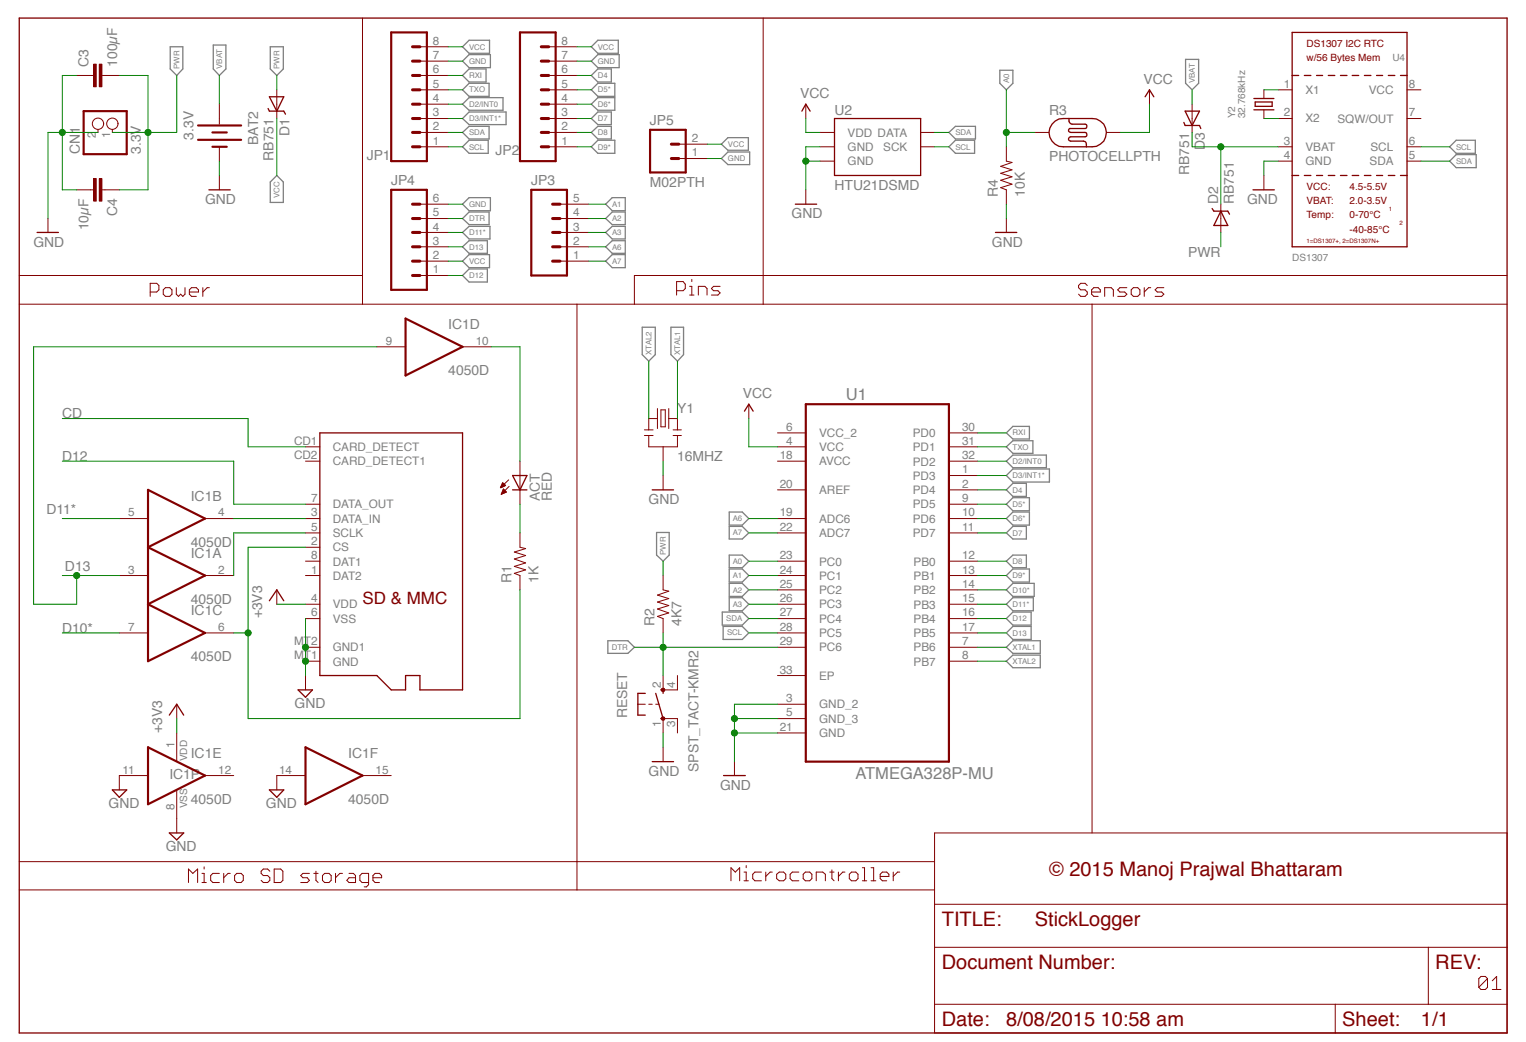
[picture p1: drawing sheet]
<svg xmlns="http://www.w3.org/2000/svg" width="297mm" height="203mm" viewBox="0 0 297 203" stroke-linecap="round" stroke-linejoin="round" font-family="sans-serif">
<g fill="none" stroke="#808080" stroke-width=".25">
<path d="M33.1 9.1h2.5v4.3l-1.2 1.3-1.3-1.3zM41.5 8.8h2.5v4.6l-1.3 1.3-1.2-1.3zM52.6 9.1h2.5v4.3l-1.2 1.3-1.3-1.3zM90 11.9l1.3-1.3h4.1v2.6h-4.1zM90 9.1l1.3-1.3h4v2.6h-4zM90 17.5l1.3-1.3h3.9v2.6h-3.9zM91.3 13.4h3.3v2.6h-3.3l-1.3-1.3zM115.1 11.9l1.3-1.3h4.1v2.6h-4.1zM115.1 9.1l1.3-1.3h3.9v2.6h-3.9zM115.1 17.5l1.3-1.3h3.3v2.6h-3.3zM116.4 13.4h2.6v2.6h-2.6l-1.3-1.3zM194.6 13.7h2.5v2.5l-1.2 1.3-1.3-1.3z"/>
<path d="M230.7 11.6h2.6v4.6l-1.3 1.3-1.3-1.3zM53.9 34.2l1.2 1.2v4h-2.5v-4zM90 39.8l1.3-1.3h4.1v2.5h-4.1zM90 25.8l1.3-1.2h3.9v2.5h-3.9zM90 23.1l1.3-1.3h7.2v2.5h-7.2zM90 20.3l1.3-1.3h6.6v2.5h-6.6zM91.3 27.3h3.7v2.6h-3.7l-1.3-1.3zM115.1 23.1l1.3-1.3h2.6v2.5h-2.6zM115.1 25.8l1.3-1.2h2.6v2.5h-2.6zM115.1 20.3l1.3-1.3h3.3v2.5h-3.3zM116.4 27.3h3.3v2.6h-3.3l-1.3-1.3zM117.9 39.8l1.2-1.3h2.6v2.5h-2.6z"/>
<path d="M140.4 30.9l1.3-1.3h4.2v2.5h-4.2zM140.4 28.1l1.3-1.3h3.9v2.5h-3.9zM184.7 25.8l1.2-1.2h3.9v2.5h-3.9zM185.9 27.3h3.8v2.6h-3.8l-1.2-1.3zM282.1 31.4l1.3-1.3h3.9v2.5h-3.9zM283.4 27.3h3.7v2.6h-3.7l-1.3-1.3zM90 48.1l1.3-1.2h3.5v2.4h-3.5zM90 45.3l1.3-1.2h4.1v2.4h-4.1zM90 53.6l1.3-1.2h3.5v2.5h-3.5zM90 42.6l1.3-1.3h3.9v2.4h-3.9zM91.3 49.6h4v2.5h-4l-1.3-1.3zM117.9 45.3l1.2-1.2h2.6v2.4h-2.6z"/>
<path d="M117.9 42.6l1.2-1.3h2.6v2.4h-2.6zM117.9 48.1l1.2-1.2h2.6v2.4h-2.6zM117.9 50.8l1.2-1.2h2.6v2.5h-2.6zM125 63.7h2.5v5.4l-1.2 1.2-1.3-1.2zM130.6 63.7h2.4v5.4l-1.2 1.2-1.2-1.2zM141.9 99.7h2.6l1.2 1.3-1.2 1.2h-2.6zM195.9 89.8l1.2-1.2h6.5v2.5h-6.5zM195.9 84.3l1.2-1.3h3.2v2.5h-3.2zM195.9 87l1.2-1.2h3.9v2.5h-3.9zM195.9 92.6l1.2-1.3h7.1v2.6h-7.1zM195.9 95.4l1.2-1.3h2.6v2.6h-2.6zM195.9 98.2l1.2-1.3h3.2v2.5h-3.2z"/>
<path d="M127.8 103.7h2.4v4.4l-1.1 1.2-1.3-1.2zM140.6 119.2h3.9l1.2 1.2-1.2 1.3h-3.9zM141.9 110.8h2.6l1.2 1.3-1.2 1.2h-2.6zM141.9 102.5h2.6l1.2 1.3-1.2 1.1h-2.6zM141.9 108.1h2.6l1.2 1.2-1.2 1.2h-2.6zM141.9 113.6h2.6l1.2 1.3-1.2 1.2h-2.6zM141.9 116.4h2.6l1.2 1.2-1.2 1.3h-2.6zM195.9 101l1.2-1.3h3.2v2.5h-3.2zM195.9 112.1l1.2-1.3h3.2v2.5h-3.2zM195.9 103.8l1.2-1.3h2.6v2.4h-2.6zM195.9 117.6l1.2-1.2h4v2.5h-4zM195.9 114.9l1.2-1.3h4.2v2.5h-4.2z"/>
<path d="M195.9 109.3l1.2-1.2h2.6v2.4h-2.6zM118.3 124.8h3.9l1.3 1.2-1.3 1.2h-3.9zM140.7 122h3.8l1.2 1.2-1.2 1.3h-3.8zM195.9 128.7l1.2-1.1h5.4v2.4h-5.4zM195.9 126l1.2-1.2h5.4v2.4h-5.4zM195.9 120.4l1.2-1.2h3.6v2.5h-3.6zM195.9 123.2l1.2-1.2h3.6v2.5h-3.6z"/>
</g>
<g fill="none" stroke="#820000" stroke-width=".19">
<path d="M17.6 14.7h.6M19.9 14.7h.5M70.5 3.5v55.7M148.5 3.5v55.7M3.7 53.6h66.8M3.7 59.2h289.6M29.2 56.9h1.3l.4-.5v-.8l-.4-.4h-1.3v2.5M32.2 56h.8l.5 .4v.9l-.5 .4h-.8l-.4-.4v-.9zM34.3 56v1.3l.4 .4 .5-.4 .4 .4 .4-.4v-1.3M36.9 56.9h1.7v-.5l-.4-.4h-.9l-.4 .4v.9l.4 .4h.9M39.5 56v1.7M40.7 56h-.4l-.8 .9"/>
<path d="M112.3 59.2v114.1M131.7 56.6h1.2l.5-.4v-.9l-.5-.5h-1.2v2.7M134.2 55.8h.4v1.7M134.2 57.5h.9M134.6 54.4v.4M135.9 57.5v-1.7h1.3l.4 .4v1.3M140.1 55.8h-1.2l-.4 .4 .4 .4h.8l.4 .4-.4 .5h-1.2M211.6 55.6l-.4-.4h-.9l-.4 .4v.4l.4 .4h.9l.4 .5v.4l-.4 .4h-.9l-.4-.4M212.4 56.9h1.7v-.5l-.4-.4h-.8l-.5 .4v.9l.5 .4h.8M212.5 59.2v103M215 57.7v-1.7h1.3l.4 .4v1.3M219.3 56h-1.3l-.5 .4 .5 .5h.9l.4 .4-.4 .4h-1.4"/>
<path d="M220.2 56.4l.4-.4h.8l.4 .4v.9l-.4 .4h-.8l-.4-.4zM222.7 56v1.7M224 56h-.5l-.8 .9M226.5 56h-1.3l-.4 .4 .4 .5h.9l.4 .4-.4 .4h-1.3M293.3 53.6h-169.8v5.6M128 79.5v3.9M128.6 79.8h.9v3.3h-.9zM130.2 79.5v3.9M145.7 78.7v2.8M125.4 83.7h1.7M125.4 84.8h1.7M126.3 84.8v2.2h5.5v-2.2"/>
<path d="M128 81.5h-1.7v2.2M129.1 87v2.8M129.1 92.6v2.8M130.2 81.5h1.6v2.2M131 83.7h1.6M131 84.8h1.6M151.3 84.3h5.5M151.3 87h5.5M151.3 89.8h5.5M151.3 95.4h5.5M184.7 84.3h5.6M184.7 87h5.6"/>
<path d="M184.7 89.8h5.6M184.7 95.4h5.6M184.7 92.6h5.6M184.7 98.2h5.6M151.3 101h5.5M151.3 103.8h5.5M151.3 109.3h5.5M151.3 112.1h5.5M151.3 114.9h5.5M151.3 117.6h5.5M184.7 101h5.6M184.7 103.8h5.6"/>
<path d="M184.7 109.3h5.6M184.7 112.1h5.6M184.7 114.9h5.6M184.7 117.6h5.6M151.3 120.4h5.5M151.3 123.2h5.5M151.3 126h5.5M151.3 131.5h5.5M151.3 137.1h5.5M151.3 139.9h5.5M184.7 120.4h5.6M184.7 123.2h5.6"/>
<path d="M184.7 126h5.6M184.7 128.7h5.6M151.3 142.7h5.5M3.7 167.8h178.2M3.7 173.3h178.2M36.7 171.8v-2.6l.8 .9 1-.9v2.6M39.3 170.1h.4v1.7M39.3 171.8h.9M39.7 168.8v.4M42.7 170.1h-1.3l-.4 .4v.9l.4 .4h1.3M43.5 170.1v1.7M44.8 170.1h-.4l-.9 .8"/>
<path d="M46.1 170.1h.8l.4 .4v.9l-.4 .4h-.8l-.4-.4v-.9zM52.5 169.6l-.4-.4h-.9l-.4 .4v.5l.4 .4h.9l.4 .4v.5l-.4 .4h-.9l-.4-.4M53.4 169.2h1.2l.5 .4v1.8l-.5 .4h-1.2zM60.2 170.1h-1.3l-.4 .4 .4 .4h.9l.4 .5-.4 .4h-1.3M61.1 170.1h.8M61.5 169.6v1.8l.4 .4M63.2 170.1h.8l.5 .4v.9l-.5 .4h-.8l-.4-.4v-.9zM65.3 170.1v1.7M66.7 170.1h-.6l-.8 .8M67.9 170.1h.9l.4 .4v1.3h-1.3l-.4-.4 .4-.5h1.3M71.7 171.8h-1.2l-.5-.4v-.9l.5-.4h1.2v2.2l-.4 .4h-.4M72.6 170.9h1.7v-.4l-.4-.4h-.9l-.4 .4v.9l.4 .4h.9"/>
<path d="M142.3 171.5v-2.5l.8 .8 .9-.8v2.5M144.8 169.8h.4v1.7M144.8 171.5h.8M145.2 168.5v.5M148.2 169.8h-1.3l-.4 .4v.9l.4 .4h1.3M149 169.8v1.7M150.3 169.8h-.4l-.9 .9M151.2 170.2l.5-.4h.8l.4 .4v.9l-.4 .4h-.8l-.5-.4zM155.5 169.8h-1.3l-.4 .4v.9l.4 .4h1.3M156.7 169.8h.9l.4 .4v.9l-.4 .4h-.9l-.4-.4v-.9zM158.9 171.5v-1.7h1.2l.5 .4v1.3M161.5 169.8h.8"/>
<path d="M161.9 169.4v1.7l.4 .4M163.2 169.8v1.7M164.4 169.8h-.4l-.8 .9M165.7 169.8h.9l.4 .4v.9l-.4 .4h-.9l-.4-.4v-.9zM167.8 171.5h.9M167.8 169h.5v2.5M169.5 171.5h1M169.5 169h.5v2.5M171.3 170.7h1.7v-.5l-.4-.4h-.9l-.4 .4v.9l.4 .4h.9M173.8 169.8v1.7M175.1 169.8h-.4l-.9 .9M289.5 190.5l-.4-.4h-.9l-.4 .4v1.7"/>
<path d="M289.5 190.5v1.7l-.4 .5h-.9l-.4-.5M289.5 190.5l-1.7 1.7M290.4 192.7h1.7M290.4 191l.9-.9v2.6"/>
</g>
<path d="M156.8 78.7h27.9v69.6h-27.9z" fill="none" stroke="#820000" stroke-width=".42"/>
<path d="M126.9 95.4h4.2M144.9 80.1l.8-1.4 .9 1.4" fill="none" stroke="#820000" stroke-width=".25"/>
<path d="M19.3 12.5h.5v4.4h-.5z" fill="#820000"/>
<path d="M19.3 12.5h.5v4.4h-.5z" fill="none" stroke="#820000" stroke-width=".19"/>
<path d="M18.2 12.5h.5v4.4h-.5z" fill="#820000"/>
<path d="M14.9 14.7h2.7M18.2 12.5h.5v4.4h-.5zM20.4 14.7h2.8M17.6 37h.6M19.9 37h.5" fill="none" stroke="#820000" stroke-width=".19"/>
<path d="M18.2 34.7h.5v4.4h-.5z" fill="#820000"/>
<path d="M18.2 34.8h.5v4.4h-.5z" fill="none" stroke="#820000" stroke-width=".19"/>
<path d="M19.3 34.7h.5v4.4h-.5z" fill="#820000"/>
<g fill="none" stroke="#820000" stroke-width=".19">
<path d="M246 17.5v1.7M248.8 17.5h2.7M273.8 17.5h2.7M14.9 37h2.7M19.3 34.8h.5v4.4h-.5zM20.4 37h2.8M246 21.4v1.7M246 34.2v2.8M248.8 23.1h2.7M248.8 28.6h2.7M248.8 31.4h2.7M273.8 23.1h2.7"/>
<path d="M273.8 28.6h2.7M273.8 31.4h2.7M9.3 42.6v2.7M73.3 67.5h5.6M90 67.5h5.6M59.5 98.2h2.8M59.5 87h2.8M59.5 89.8h2.8M97.5 95h.1M97.5 94.9h.2M97.5 94.8h.4M97.6 94.7h.5"/>
<path d="M97.6 94.6h.6M97.6 96.2h.1M97.6 94.5h.8M97.6 94.5h.7M97.6 96.1h.2M97.6 96.1h.4M97.7 94.4h.5M97.7 94.3h.4M97.7 94.2h.4M97.7 96h.5M97.7 95.9h.7M97.7 95.8h.8"/>
<path d="M97.8 94l-.4 1M97.8 94l.6 .5M97.8 94.1h.2M97.8 94h.1M97.8 95.7h.6M97.8 95.6h.5M97.9 95.6h.3M97.9 95.5h.2M97.9 95.4h.2M98 95.2l.6 .6-1 .4zM98 95.3h.1M98.4 94.5l-1 .5"/>
<path d="M99 93.4l-1.6 1.6M99.1 94.7l-1.5 1.5M101.2 89.8v8.4M23.2 112.1h5.6M23.2 101h5.6M39.9 112.1h5.6M39.9 101h5.6M53.9 114.9v2.7M59.5 112.1h2.8M59.5 101h2.8M59.5 106.6h2.8M59.5 117.6h2.8"/>
<path d="M59.5 103.8h2.8M59.5 109.3h2.8M101.2 103.8v2.8l1.1 .2-2.2 .7 2.2 .7-2.2 .6 2.2 .8-2.2 .7 2.2 .7-2.2 .6 1.1 .5v2.8M129.1 112.1v2.8l1.1 .2-2.2 .8 2.2 .6-2.2 .7 2.2 .7-2.2 .7 2.2 .7-2.2 .7 1.1 .4v2.8M23.2 123.2h5.6M34.4 137.1v2.8M39.9 123.2h5.6M59.5 120.4h2.8M59.5 128.7h2.8M59.5 126h2.8M59.5 131.5v2.8M124.1 137.1h1.5"/>
<path d="M126.3 137.1h.6M127.6 137.1h.7M129.1 134.3h2.7M129.1 139.9h2.7M28.8 151h-5.6v2.8M34.4 142.7v5.6M34.4 153.8v8.4M39.9 151h5.6M59.5 151h-5.6v2.8M70.5 151h5.6M129.1 145.5v2.8M142.9 148.3v2.7"/>
<path d="M181.9 162.2h111.4v38.9h-111.4zM181.9 176.1h111.4M181.9 184.5h111.4M181.9 195.5h111.4M259.9 195.5v5.6M278 184.5v11"/>
</g>
<g fill="none" stroke="#820000" stroke-width=".25">
<path d="M3.7 3.5h289.6v197.6h-289.6zM244 19.2h3.9M244.3 19.9h3.3v.8h-3.3zM251.5 14.7h1.3M251.5 6.3h22.3v41.8h-22.3zM253.9 14.7h1.2M256.2 14.7h1.2M258.5 14.7h1.3M260.9 14.7h1.2M263.2 14.7h1.2M265.5 14.7h1.3M267.9 14.7h1.2"/>
<path d="M270.2 14.7h1.3M272.6 14.7h1.2M243.9 37h4.1M244 21.4h3.9M251.5 34.2h1.3M253.9 34.2h1.2M256.2 34.2h1.2M258.5 34.2h1.3M260.9 34.2h1.2M263.2 34.2h1.2M265.5 34.2h1.3M267.9 34.2h1.2"/>
<path d="M270.2 34.2h1.3M272.6 34.2h1.2M7.2 45.3h4.2M62.3 84.3h27.7v50h-8.3v-2.8h-2.8v2.8h-2.8l-2.8-2.8h-11zM99.8 92.6h2.8l-1.4 2.8zM99.8 95.4h2.8M52.4 117l1.5-2.1 1.3 2.1M33 139.2l1.4-2.1 1.4 2.1M58 134.3h2.8l-1.3 1.5zM125.6 135h-1.5v4.2h1.5M127.6 135l1.5 4.9M129.1 134.3v.7"/>
<path d="M21.9 153.8h2.8l-1.5 1.4zM52.4 153.8h2.8l-1.3 1.4zM126.9 148.3h4.2M140.8 151h4.3M33 162.2h2.8l-1.4 1.3z"/>
</g>
<path d="M78.9 62l11.1 5.5-11.1 5.6zM28.8 95.4l11.1 5.6-11.1 5.6 11.1 5.5-11.1 5.5 11.1 5.6-11.1 5.5zM28.8 145.5l11.1 5.5-11.1 5.6zM59.5 145.5l11 5.5-11 5.6z" fill="none" stroke="#820000" stroke-width=".42"/>
<path d="M128.8 139.6h.5v.6h-.5l-.2-.3z" fill-rule="evenodd" fill="#820000"/>
<path d="M128.8 139.7h.5v.5h-.5l-.2-.3z" fill="none" stroke="#820000" stroke-width=".19"/>
<path d="M128.8 134.1h.5v.5h-.5l-.2-.3z" fill-rule="evenodd" fill="#820000"/>
<g fill="none" stroke="#820000" stroke-width=".19">
<path d="M53.9 17.5v5.6M81.7 17.5h5.5M81.7 14.7h5.5M81.7 11.9h5.5M81.7 9.1h5.5M106.8 17.5h5.5M106.8 14.7h5.5M106.8 11.9h5.5M106.8 9.1h5.5M223.7 17.5v2.8M19.1 25.2v.6M21.9 25.2v.6"/>
<path d="M42.7 20.3v3.9M42.7 28.6v2.8M42.7 34.2v2.8M81.7 25.8h5.5M81.7 28.6h5.5M81.7 23.1h5.5M81.7 20.3h5.5M81.7 39.8h5.5M106.8 25.8h5.5M106.8 28.6h5.5M106.8 23.1h5.5M106.8 20.3h5.5"/>
<path d="M109 39.8h5.6M132.1 30.9h5.6M132.1 28.1h5.6M156.8 20.3v2.8M156.8 37v2.8M159.6 25.8h2.8M159.6 28.6h2.8M159.6 31.4h2.8M179.2 25.8h2.7M179.2 28.6h2.7M195.9 28.6v2.8l1.1 .2-2.2 .8 2.2 .7-2.2 .6 2.2 .7-2.2 .7 2.2 .8-2.2 .6 1.1 .5v2.8M201.4 25.8h2.8"/>
<path d="M215.3 25.8h2.8M232 20.3v5.5M237.6 39.8v5.5M81.7 50.8h5.5M81.7 48.1h5.5M81.7 45.3h5.5M81.7 42.6h5.5M81.7 53.6h5.5M109 50.8h5.6M109 48.1h5.6M109 45.3h5.6M109 42.6h5.6"/>
<path d="M195.9 42.6v2.7M128.8 134.1h.5v.5h-.5l-.2-.3zM129.1 131.5v2.8M129.1 139.9v2.8M131.8 131.5v2.8M131.8 139.9v2.8"/>
<circle cx="19.1" cy="24.1" r="1.1"/>
<circle cx="21.9" cy="24.1" r="1.1"/>
</g>
<g fill="none" stroke="#820000" stroke-width=".25">
<path d="M52.4 18.8h2.8l-1.3 2.8zM222.9 18.8l.8-1.3 .9 1.3M40.7 37h4.1M52.2 21.1l.2 .5h2.8l.4 .6M154.8 39.8h4.1M156.1 21.6l.7-1.3 .9 1.3M162.4 23.1h16.8v11.1h-16.8zM205.3 23.6l.8-.4 .8-.1h5.6a2.75 2.75 0 0 1 2.8 2.7 2.75 2.75 0 0 1-2.8 2.8h-5.6a2.75 2.75 0 0 1-2.6-1.9 2.75 2.75 0 0 1 1-3.1zM208 23.1l.1 .7 .3 .3 3 .2a.48 .48 0 0 1-.2 .7h-3.1l-.1 .3v.2l.4 .3h2.8a.43 .43 0 0 1 .3 .4 .43 .43 0 0 1-.3 .4h-2.8l-.3 .1-.1 .5 .4 .3 2.8 .1 .1 .1 .1 .9M230.4 23.8l.3 .6h2.7l.3 .6M230.7 21.6h2.7l-1.4 2.8zM193.7 45.3h4.2"/>
<path d="M235.9 40.6l.3 .5h2.8l.3 .6M237.6 41.1l1.4 2.8h-2.8z"/>
</g>
<path d="M76.1 6.3h7v25.1h-7zM101.2 6.3h6.9v25.1h-6.9zM16.3 21.6h8.4v8.4h-8.4zM38.5 24.4h8.4M38.5 27.2h8.4M41.3 25.8h2.8M41.3 28.6h2.8M76.1 37h7v19.4h-7zM103.4 37h6.9v16.6h-6.9zM126.5 25.3h7v8.3h-7z" fill="none" stroke="#820000" stroke-width=".42"/>
<g fill="none" stroke="#820000" stroke-width=".59">
<path d="M80.3 17.5h1.4M80.3 14.7h1.4M80.3 11.9h1.4M80.3 9.1h1.4M105.3 17.5h1.5M105.3 14.7h1.5M105.3 11.9h1.5M105.3 9.1h1.5M80.3 23.1h1.4M80.3 25.8h1.4M80.3 28.6h1.4M80.3 20.3h1.4"/>
<path d="M80.3 39.8h1.4M105.3 23.1h1.5M105.3 25.8h1.5M105.3 28.6h1.5M105.3 20.3h1.5M107.5 39.8h1.5M130.7 28.1h1.4M130.7 30.9h1.4M80.3 45.3h1.4M80.3 48.1h1.4M80.3 50.8h1.4M80.3 42.6h1.4"/>
<path d="M80.3 53.6h1.4M107.5 45.3h1.5M107.5 48.1h1.5M107.5 50.8h1.5M107.5 42.6h1.5"/>
</g>
<g fill="none" stroke="#008100" stroke-width=".19">
<path d="M87.2 14.7h2.8M87.2 17.5h2.8M112.3 14.7h2.8M87.2 23.1h2.8M87.2 25.8h2.8M87.2 28.6h2.8M112.3 23.1h2.8M112.3 20.3h2.8M114.6 39.8h3.3M181.9 25.8h2.8M181.9 28.6h2.8M276.5 31.4h5.6"/>
<path d="M276.5 28.6h5.6M114.6 42.6h3.3M114.6 45.3h3.3M190.3 84.3h5.6M190.3 87h5.6M190.3 92.6h5.6M190.3 95.4h5.6M145.7 112.1h5.6M145.7 114.9h5.6M145.7 117.6h5.6M190.3 101h5.6M190.3 103.8h5.6"/>
<path d="M123.5 126h27.8M129.1 126v5.5M145.7 120.4h5.6M145.7 123.2h5.6"/>
</g>
<circle cx="129" cy="126" r=".59" fill="#008100"/>
<g fill="none" stroke="#008100" stroke-width=".19">
<path d="M195.9 17.5v11.1M195.9 25.8h5.5M87.2 42.6h2.8M114.6 48.1h3.3M114.6 50.8h3.3M145.7 101h5.6M145.7 103.8h5.6M145.7 109.3h5.6M129.1 123.2v2.8"/>
<circle cx="129.1" cy="126" r=".59"/>
</g>
<circle cx="195.8" cy="25.8" r=".59" fill="#008100"/>
<g fill="none" stroke="#008100" stroke-width=".19">
<path d="M112.3 17.5h2.8M112.3 25.8h2.8M112.3 28.6h2.8M126.3 70.3v11.2M131.8 70.3v11.2M129.1 89.8v2.8M190.3 98.2h5.6M190.3 109.3h5.6M190.3 112.1h5.6M142.9 139.9h8.4M151.3 137.1h-8.4v5.6M190.3 126h5.6"/>
<path d="M190.3 128.7h5.6"/>
<circle cx="195.9" cy="25.8" r=".59"/>
</g>
<circle cx="142.9" cy="139.9" r=".59" fill="#008100"/>
<g fill="none" stroke="#008100" stroke-width=".19">
<path d="M142.9 142.7h8.4"/>
<circle cx="142.9" cy="139.9" r=".59"/>
</g>
<circle cx="142.9" cy="142.7" r=".59" fill="#008100"/>
<g fill="none" stroke="#008100" stroke-width=".19">
<path d="M14.9 14.7h-2.8v22.3h2.8M9.3 25.8v16.8M129.1 142.7v2.8M142.9 142.7v5.6"/>
<circle cx="142.9" cy="142.7" r=".59"/>
</g>
<circle cx="12.1" cy="25.8" r=".59" fill="#008100"/>
<g fill="none" stroke="#008100" stroke-width=".19">
<path d="M9.3 25.8h9.8M59.5 120.4v11.1"/>
<circle cx="12.1" cy="25.8" r=".59"/>
</g>
<circle cx="59.4" cy="126" r=".59" fill="#008100"/>
<circle cx="59.5" cy="126" r=".59" fill="none" stroke="#008100" stroke-width=".19"/>
<circle cx="59.4" cy="128.7" r=".59" fill="#008100"/>
<g fill="none" stroke="#008100" stroke-width=".19">
<path d="M156.8 31.4h2.8M159.6 28.6h-2.8v8.4M248.8 31.4h-2.8v2.8"/>
<circle cx="59.5" cy="128.7" r=".59"/>
</g>
<circle cx="156.8" cy="31.4" r=".59" fill="#008100"/>
<g fill="none" stroke="#008100" stroke-width=".19">
<path d="M87.2 11.9h2.8M87.2 9.1h2.8M112.3 11.9h2.8M112.3 9.1h2.8M42.7 31.4v2.8M53.9 23.1v11.1M87.2 39.8h2.8M87.2 20.3h2.8M137.7 30.9h2.7M137.7 28.1h2.7M156.8 23.1v2.7h2.8M195.9 39.8v2.8"/>
<path d="M223.7 20.3v5.5h-5.6M87.2 50.8h2.8M87.2 45.3h2.8M87.2 53.6h2.8M73.3 67.5h-66.8v50.1h8.4v-5.5M12.1 89.8h33.4v8.4h14M145.7 81.5v5.5h5.6M190.3 89.8h5.6M12.1 101h11.1M12.1 112.1h11.1M190.3 114.9h5.6M190.3 117.6h5.6"/>
<path d="M12.1 123.2h11.1M190.3 123.2h5.6M190.3 120.4h5.6"/>
<circle cx="156.8" cy="31.4" r=".59"/>
</g>
<circle cx="14.9" cy="112" r=".59" fill="#008100"/>
<g fill="none" stroke="#008100" stroke-width=".19">
<path d="M87.2 48.1h2.8M95.6 67.5h5.6v22.3M59.5 106.6h-11.2v33.3h52.9v-25M59.5 103.8h-14v8.3M45.5 123.2h2.8"/>
<circle cx="14.9" cy="112.1" r=".59"/>
</g>
<circle cx="48.3" cy="123.2" r=".59" fill="#008100"/>
<g fill="none" stroke="#008100" stroke-width=".19">
<path d="M23.2 14.7h5.6v22.3h-5.6M34.4 14.7v11.1M42.7 14.7v5.6M232 17.5v2.8M246 17.5h2.8M246 23.1h2.8M237.6 45.3v2.8M12.1 81.5h36.2v5.5h11.2M101.2 98.2v5.6M45.5 101h14M53.9 117.6h5.6M34.4 139.9v2.8"/>
<circle cx="48.3" cy="123.2" r=".59"/>
</g>
<circle cx="28.8" cy="25.8" r=".59" fill="#008100"/>
<g fill="none" stroke="#008100" stroke-width=".19">
<path d="M53.9 14.7v2.8M21.9 25.8h12.5M232 25.8v2.8h16.8M237.6 28.6v11.2M129.1 109.3v2.8"/>
<circle cx="28.8" cy="25.8" r=".59"/>
</g>
<circle cx="237.6" cy="28.6" r=".59" fill="#008100"/>
<circle cx="237.6" cy="28.6" r=".59" fill="none" stroke="#008100" stroke-width=".19"/>
<g font-size="3.9" fill="#820000">
<text x="204.2" y="170.5">© 2015 Manoj Prajwal Bhattaram</text>
<text x="183.3" y="180.2">TITLE:</text>
<text x="201.4" y="180.2">StickLogger</text>
<text x="183.3" y="188.6">Document Number:</text>
<text x="279.3" y="188.6">REV:</text>
<text x="183.3" y="199.7">Date:</text>
<text x="195.8" y="199.7">8/08/2015 10:58 am</text>
<text x="261.2" y="199.7">Sheet:</text>
<text x="276.6" y="199.7">1/1</text>
</g>
<text font-size="3.3" fill="#820000" x="70.5" y="117.6">SD &amp; MMC</text>
<g font-size="3.2" fill="#808080">
<text x="164.6" y="77.9">U1</text>
<text x="166.5" y="151.7">ATMEGA328P-MU</text>
</g>
<g font-size="2.7" fill="#808080">
<text x="17.2" y="13" transform="rotate(-90 17.2 13)">C3</text>
<text x="22.8" y="13" transform="rotate(-90 22.8 13)">100µF</text>
<text x="222.5" y="16.3">VCC</text>
<text x="155.7" y="19.1">VCC</text>
<text x="162.4" y="22.5">U2</text>
<text x="204.2" y="22.5">R3</text>
<text x="15.6" y="30" transform="rotate(-90 15.6 30)">CN1</text>
<text x="27.4" y="30" transform="rotate(-90 27.4 30)">3.3V</text>
<text x="37.7" y="27.2" transform="rotate(-90 37.7 27.2)">3.3V</text>
<text x="50.2" y="28.2" transform="rotate(-90 50.2 28.2)">BAT2</text>
<text x="56.3" y="26.5" transform="rotate(-90 56.3 26.5)">D1</text>
<text x="126.5" y="24.4">JP5</text>
<text x="234.5" y="29.3" transform="rotate(-90 234.5 29.3)">D3</text>
<text x="53.3" y="31.3" transform="rotate(-90 53.3 31.3)">RB751</text>
<text x="71.4" y="31.1">JP1</text>
<text x="96.4" y="30.3">JP2</text>
<text x="204.2" y="31.4">PHOTOCELLPTH</text>
<text x="231.4" y="34.1" transform="rotate(-90 231.4 34.1)">RB751</text>
<text x="39.9" y="39.7">GND</text>
<text x="76.1" y="36.1">JP4</text>
<text x="103.4" y="36.1">JP3</text>
<text x="126.5" y="36.4">M02PTH</text>
<text x="162.4" y="36.9">HTU21DSMD</text>
<text x="194.2" y="38.3" transform="rotate(-90 194.2 38.3)">R4</text>
<text x="199.4" y="38.3" transform="rotate(-90 199.4 38.3)">10K</text>
<text x="237" y="39.7" transform="rotate(-90 237 39.7)">D2</text>
<text x="240.1" y="39.7" transform="rotate(-90 240.1 39.7)">RB751</text>
<text x="242.7" y="39.7">GND</text>
<text x="17.2" y="44.9" transform="rotate(-90 17.2 44.9)">10µF</text>
<text x="22.8" y="42.1" transform="rotate(-90 22.8 42.1)">C4</text>
<text x="154.1" y="42.5">GND</text>
<text x="6.5" y="48.1">GND</text>
<text x="193" y="48.1">GND</text>
<text x="231.2" y="50">PWR</text>
<text x="87.2" y="64.1">IC1D</text>
<text x="87.2" y="73.1">4050D</text>
<text x="144.6" y="77.6">VCC</text>
<text x="12.1" y="81.5">CD</text>
<text x="131.8" y="80.3">Y1</text>
<text x="12.1" y="89.8">D12</text>
<text x="131.8" y="89.8">16MHZ</text>
<text x="9" y="100.1">D11*</text>
<text x="37.1" y="97.5">IC1B</text>
<text x="105.1" y="97.6" transform="rotate(-90 105.1 97.6)">ACT</text>
<text x="107.4" y="97.6" transform="rotate(-90 107.4 97.6)">RED</text>
<text x="126.2" y="98.1">GND</text>
<text x="37.1" y="106.5">4050D</text>
<text x="12.6" y="111.2">D13</text>
<text x="37.1" y="108.6">IC1A</text>
<text x="99.5" y="113.5" transform="rotate(-90 99.5 113.5)">R1</text>
<text x="104.8" y="113.5" transform="rotate(-90 104.8 113.5)">1K</text>
<text x="37.1" y="117.6">4050D</text>
<text x="37.1" y="119.7">IC1C</text>
<text x="12.1" y="123.2">D10*</text>
<text x="51.1" y="120.4" transform="rotate(-90 51.1 120.4)">+3V3</text>
<text x="127.4" y="121.8" transform="rotate(-90 127.4 121.8)">R2</text>
<text x="132.6" y="121.8" transform="rotate(-90 132.6 121.8)">4K7</text>
<text x="37.1" y="128.8">4050D</text>
<text x="57.3" y="137.8">GND</text>
<text x="31.6" y="142.7" transform="rotate(-90 31.6 142.7)">+3V3</text>
<text x="122" y="139.9" transform="rotate(-90 122 139.9)">RESET</text>
<text x="37.1" y="147.5">IC1E</text>
<text x="67.8" y="147.5">IC1F</text>
<text x="33" y="151.7">IC1P</text>
<text x="126.2" y="151">GND</text>
<text x="136" y="150.3" transform="rotate(-90 136 150.3)">SPST_TACT-KMR2</text>
<text x="140.1" y="153.8">GND</text>
<text x="21.1" y="157.3">GND</text>
<text x="37.1" y="156.6">4050D</text>
<text x="51.7" y="157.3">GND</text>
<text x="67.8" y="156.6">4050D</text>
<text x="32.3" y="165.6">GND</text>
</g>
<g font-size="2.3" fill="#808080">
<text x="84.2" y="11.5">7</text>
<text x="84.2" y="8.7">8</text>
<text x="109.3" y="11.5">7</text>
<text x="109.3" y="8.7">8</text>
<text x="84.2" y="17.1">5</text>
<text x="84.2" y="14.3">6</text>
<text x="109.3" y="17.1">5</text>
<text x="109.3" y="14.3">6</text>
<text x="249.8" y="17.1">1</text>
<text x="274.2" y="17.1">8</text>
<text x="84.2" y="22.6">3</text>
<text x="84.2" y="19.8">4</text>
<text x="109.3" y="22.6">3</text>
<text x="109.3" y="19.8">4</text>
<text x="249.8" y="22.6">2</text>
<text x="254.1" y="18.3">X1</text>
<text x="254.1" y="23.9">X2</text>
<text x="260.3" y="23.9">SQW/OUT</text>
<text x="266.4" y="18.3">VCC</text>
<text x="274.2" y="22.6">7</text>
<text x="18.6" y="26.8" transform="rotate(-90 18.6 26.8)">2</text>
<text x="21.4" y="26.8" transform="rotate(-90 21.4 26.8)">1</text>
<text x="84.2" y="28.2">1</text>
<text x="84.2" y="25.4">2</text>
<text x="109.3" y="28.2">1</text>
<text x="109.3" y="25.4">2</text>
<text x="134.6" y="27.6">2</text>
<text x="165" y="29.4">GND</text>
<text x="165" y="26.6">VDD DATA</text>
<text x="171.9" y="29.4">SCK</text>
<text x="249.8" y="28.2">3</text>
<text x="254.1" y="29.4">VBAT</text>
<text x="266.7" y="29.4">SCL</text>
<text x="274.2" y="28.2">6</text>
<text x="134.6" y="30.4">1</text>
<text x="165" y="32.2">GND</text>
<text x="249.8" y="31">4</text>
<text x="254.1" y="32.2">GND</text>
<text x="266.6" y="32.2">SDA</text>
<text x="274.2" y="31">5</text>
<text x="84.2" y="39.3">6</text>
<text x="111.5" y="39.3">5</text>
<text x="84.2" y="47.7">3</text>
<text x="84.2" y="44.9">4</text>
<text x="84.2" y="42.1">5</text>
<text x="111.5" y="47.7">2</text>
<text x="111.5" y="44.9">3</text>
<text x="111.5" y="42.1">4</text>
<text x="84.2" y="53.2">1</text>
<text x="84.2" y="50.5">2</text>
<text x="111.5" y="50.5">1</text>
<text x="75.1" y="67.1">9</text>
<text x="92.6" y="67.1">10</text>
<text x="153" y="83.8">6</text>
<text x="187.2" y="83.8">30</text>
<text x="57.2" y="86.6">CD1</text>
<text x="57.2" y="89.4">CD2</text>
<text x="64.7" y="87.9">CARD_DETECT</text>
<text x="151.7" y="89.4">18</text>
<text x="153" y="86.6">4</text>
<text x="159.4" y="85.1">VCC_2</text>
<text x="159.4" y="87.9">VCC</text>
<text x="177.6" y="85.1">PD0</text>
<text x="177.6" y="87.9">PD1</text>
<text x="187.2" y="86.6">31</text>
<text x="187.2" y="89.4">32</text>
<text x="64.7" y="90.6">CARD_DETECT1</text>
<text x="151.7" y="95">20</text>
<text x="159.4" y="90.6">AVCC</text>
<text x="177.6" y="90.7">PD2</text>
<text x="177.6" y="93.4">PD3</text>
<text x="187.2" y="92.2">1</text>
<text x="187.2" y="95">2</text>
<text x="24.9" y="100.5">5</text>
<text x="42.5" y="100.5">4</text>
<text x="60.5" y="100.5">3</text>
<text x="60.5" y="97.8">7</text>
<text x="64.7" y="101.8">DATA_IN</text>
<text x="64.7" y="99">DATA_OUT</text>
<text x="151.7" y="100.5">19</text>
<text x="159.4" y="96.2">AREF</text>
<text x="159.4" y="101.8">ADC6</text>
<text x="177.6" y="96.2">PD4</text>
<text x="177.6" y="99">PD5</text>
<text x="177.6" y="101.8">PD6</text>
<text x="187.2" y="97.8">9</text>
<text x="187.2" y="100.5">10</text>
<text x="60.5" y="106.1">2</text>
<text x="60.5" y="103.3">5</text>
<text x="64.7" y="107.3">CS</text>
<text x="64.7" y="104.5">SCLK</text>
<text x="151.7" y="103.3">22</text>
<text x="159.4" y="104.5">ADC7</text>
<text x="177.6" y="104.6">PD7</text>
<text x="187.2" y="103.3">11</text>
<text x="24.9" y="111.7">3</text>
<text x="42.5" y="111.7">2</text>
<text x="60.5" y="108.9">8</text>
<text x="60.5" y="111.7">1</text>
<text x="64.7" y="110.1">DAT1</text>
<text x="64.7" y="112.9">DAT2</text>
<text x="151.7" y="108.9">23</text>
<text x="151.7" y="111.7">24</text>
<text x="159.4" y="110.1">PC0</text>
<text x="159.4" y="112.9">PC1</text>
<text x="177.8" y="110.1">PB0</text>
<text x="177.8" y="112.9">PB1</text>
<text x="187.2" y="108.9">12</text>
<text x="187.2" y="111.7">13</text>
<text x="60.5" y="117.2">4</text>
<text x="64.7" y="118.5">VDD</text>
<text x="151.7" y="114.5">25</text>
<text x="151.7" y="117.2">26</text>
<text x="159.4" y="115.7">PC2</text>
<text x="159.4" y="118.5">PC3</text>
<text x="177.8" y="115.7">PB2</text>
<text x="177.8" y="118.5">PB3</text>
<text x="187.2" y="114.5">14</text>
<text x="187.2" y="117.2">15</text>
<text x="24.9" y="122.8">7</text>
<text x="42.5" y="122.8">6</text>
<text x="57.2" y="125.6">MT2</text>
<text x="60.5" y="120">6</text>
<text x="64.7" y="121.2">VSS</text>
<text x="151.7" y="120">27</text>
<text x="151.7" y="122.8">28</text>
<text x="151.7" y="125.6">29</text>
<text x="159.4" y="121.2">PC4</text>
<text x="159.4" y="124">PC5</text>
<text x="177.8" y="121.3">PB4</text>
<text x="177.8" y="124.1">PB5</text>
<text x="187.2" y="120">16</text>
<text x="187.2" y="122.8">17</text>
<text x="187.2" y="125.6">7</text>
<text x="57.2" y="128.4">MT1</text>
<text x="64.7" y="129.6">GND</text>
<text x="64.7" y="126.8">GND1</text>
<text x="151.7" y="131.2">33</text>
<text x="159.4" y="126.8">PC6</text>
<text x="177.8" y="126.8">PB6</text>
<text x="177.8" y="129.6">PB7</text>
<text x="187.2" y="128.4">8</text>
<text x="128.6" y="133.9" transform="rotate(-90 128.6 133.9)">2</text>
<text x="131.4" y="133.9" transform="rotate(-90 131.4 133.9)">4</text>
<text x="153" y="136.7">3</text>
<text x="159.4" y="132.4">EP</text>
<text x="159.4" y="137.9">GND_2</text>
<text x="128.6" y="141.5" transform="rotate(-90 128.6 141.5)">1</text>
<text x="131.4" y="141.5" transform="rotate(-90 131.4 141.5)">3</text>
<text x="151.7" y="142.3">21</text>
<text x="153" y="139.5">5</text>
<text x="159.4" y="140.7">GND_3</text>
<text x="159.4" y="143.5">GND</text>
<text x="34" y="145.7" transform="rotate(-90 34 145.7)">1</text>
<text x="23.8" y="150.6">11</text>
<text x="42.5" y="150.6">12</text>
<text x="54.3" y="150.6">14</text>
<text x="73.1" y="150.6">15</text>
<text x="34" y="157.6" transform="rotate(-90 34 157.6)">8</text>
</g>
<g font-size="1.9" fill="#820000">
<text x="254.3" y="9.1">DS1307 I2C RTC</text>
<text x="254.3" y="11.9">w/56 Bytes Mem</text>
<text x="254.3" y="36.9">VCC:</text>
<text x="254.3" y="39.7">VBAT:</text>
<text x="262.6" y="36.9">4.5-5.5V</text>
<text x="262.6" y="39.7">2.0-3.5V</text>
<text x="254.3" y="42.5">Temp:</text>
<text x="262.6" y="42.5">0-70°C</text>
<text x="262.6" y="45.3">-40-85°C</text>
</g>
<g font-size="1.9" fill="#808080">
<text x="271" y="11.9">U4</text>
<text x="240.4" y="23" transform="rotate(-90 240.4 23)">Y2</text>
<text x="242.3" y="23" transform="rotate(-90 242.3 23)">32.768kHz</text>
<text x="251.5" y="50.8">DS1307</text>
<text x="36.4" y="148.2" transform="rotate(-90 36.4 148.2)">VDD</text>
<text x="36.4" y="157.4" transform="rotate(-90 36.4 157.4)">VSS</text>
</g>
<g font-size="1.5" fill="#808080">
<text x="91.3" y="9.7">VCC</text>
<text x="116.3" y="9.7">VCC</text>
<text x="34.9" y="13.4" transform="rotate(-90 34.9 13.4)">PWR</text>
<text x="43.3" y="13.4" transform="rotate(-90 43.3 13.4)">VBAT</text>
<text x="54.4" y="13.4" transform="rotate(-90 54.4 13.4)">PWR</text>
<text x="91.3" y="15.2">RXI</text>
<text x="91.3" y="12.4">GND</text>
<text x="116.3" y="15.2">D4</text>
<text x="116.3" y="12.4">GND</text>
<text x="196.4" y="16.2" transform="rotate(-90 196.4 16.2)">A0</text>
<text x="232.6" y="16.2" transform="rotate(-90 232.6 16.2)">VBAT</text>
<text x="91.3" y="18">TXO</text>
<text x="91.3" y="23.6">D3/INT1*</text>
<text x="91.3" y="20.8">D2/INT0</text>
<text x="116.3" y="20.8">D6*</text>
<text x="116.3" y="23.6">D7</text>
<text x="116.3" y="18">D5*</text>
<text x="91.3" y="26.4">SDA</text>
<text x="91.3" y="29.1">SCL</text>
<text x="116.3" y="26.4">D8</text>
<text x="116.3" y="29.1">D9*</text>
<text x="141.7" y="28.6">VCC</text>
<text x="185.9" y="26.4">SDA</text>
<text x="185.9" y="29.1">SCL</text>
<text x="283.4" y="29.1">SCL</text>
<text x="141.7" y="31.4">GND</text>
<text x="283.4" y="31.9">SDA</text>
<text x="54.4" y="38.6" transform="rotate(-90 54.4 38.6)">VCC</text>
<text x="91.3" y="40.3">GND</text>
<text x="119.1" y="40.3">A1</text>
<text x="91.3" y="43.1">DTR</text>
<text x="91.3" y="45.8">D11*</text>
<text x="119.1" y="43.1">A2</text>
<text x="119.1" y="45.8">A3</text>
<text x="91.3" y="51.4">VCC</text>
<text x="91.3" y="48.6">D13</text>
<text x="119.1" y="48.6">A6</text>
<text x="119.1" y="51.4">A7</text>
<text x="91.3" y="54.2">D12</text>
<text x="126.8" y="69.1" transform="rotate(-90 126.8 69.1)">XTAL2</text>
<text x="132.3" y="69.1" transform="rotate(-90 132.3 69.1)">XTAL1</text>
<text x="197.1" y="84.8">RXI</text>
<text x="197.1" y="87.6">TXO</text>
<text x="197.1" y="93.1">D3/INT1*</text>
<text x="197.1" y="95.9">D4</text>
<text x="197.1" y="90.4">D2/INT0</text>
<text x="142.6" y="101.5">A6</text>
<text x="197.1" y="101.5">D6*</text>
<text x="197.1" y="98.7">D5*</text>
<text x="142.6" y="104.3">A7</text>
<text x="197.1" y="104.3">D7</text>
<text x="129.6" y="108" transform="rotate(-90 129.6 108)">PWR</text>
<text x="142.6" y="112.6">A1</text>
<text x="142.6" y="109.8">A0</text>
<text x="197.1" y="109.8">D8</text>
<text x="197.1" y="112.6">D9*</text>
<text x="142.6" y="115.4">A2</text>
<text x="142.6" y="118.2">A3</text>
<text x="197.1" y="115.4">D10*</text>
<text x="197.1" y="118.2">D11*</text>
<text x="141.3" y="121">SDA</text>
<text x="141.5" y="123.7">SCL</text>
<text x="197.1" y="121">D12</text>
<text x="197.1" y="123.8">D13</text>
<text x="119.1" y="126.5">DTR</text>
<text x="197.1" y="126.5">XTAL1</text>
<text x="197.1" y="129.3">XTAL2</text>
</g>
<g font-size="1.2" fill="#820000">
<text x="270.3" y="41.1">1</text>
<text x="254.3" y="47.4">1=DS1307+, 2=DS1307N+</text>
<text x="272.4" y="43.9">2</text>
</g>
</svg>
